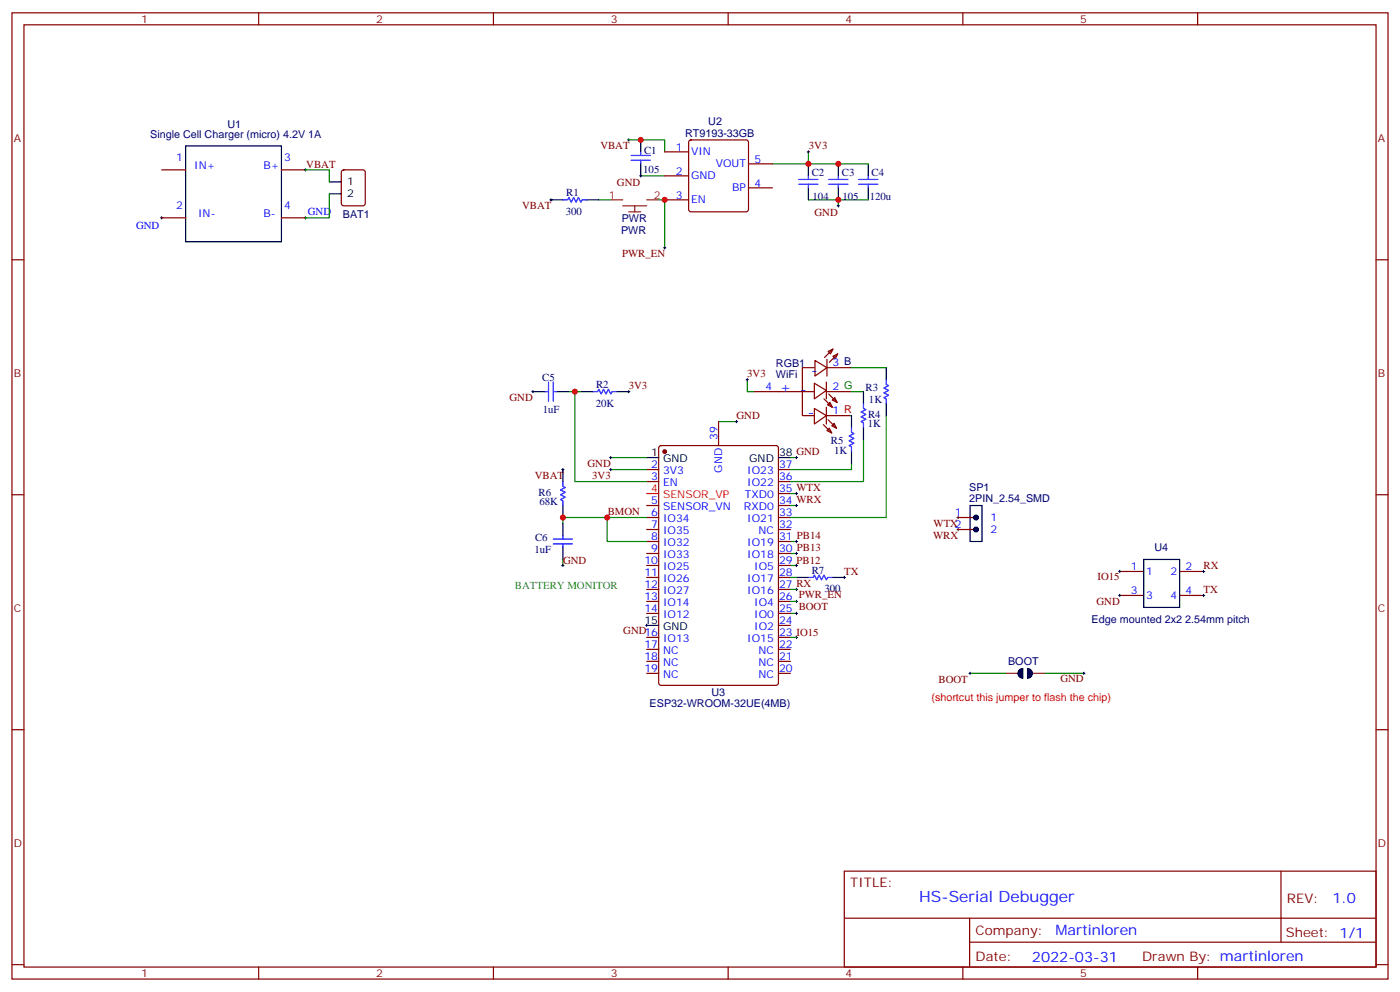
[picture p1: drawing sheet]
<svg xmlns="http://www.w3.org/2000/svg" width="412mm" height="292mm" viewBox="0 0 412 292" stroke-linecap="round" stroke-linejoin="round" font-family="sans-serif">
<g fill="none" stroke="#870000" stroke-width=".35">
<path d="M3.5 3.8h405.4v284.3h-405.4zM7.1 7.3h398.2v277.3h-398.2zM76.2 3.8v3.5M145.3 3.8v3.5M214.5 3.8v3.5M283.6 3.8v3.5M352.8 3.8v3.5M47.6 50h7.1M82.9 50h7.1M100.8 50.2l.4-.2h5.7l.6 .4 .1 9.5-.5 .6-5.9 .1-.6-.5-.1-9.4zM195.8 44.7h7M195.8 51.8h7"/>
<path d="M195.8 58.8h7M203.1 41.4l.5-.2h16.2l.5 .2 .2 .5v19.7l-.2 .5-.5 .2h-16.2l-.5-.2-.3-.5v-19.7zM220.5 55.3h7M220.5 48.2h7M3.5 76.4h3.6M47.6 64.1h7.1M82.9 64.1h7.1M405.3 76.4h3.6M222.2 115.3h14.2v7h3.5M239.9 112.8l3.5 2.1-3.5 2.5zM239.9 108.2h-3.5v7.1h3.5M240.1 106.1l3.5 2.1-3.5 2.5z"/>
<path d="M242.7 117.4l2.5 2.4M243.4 112.4v5M243.4 119.8v5M243.4 108.2h7.1M243.4 115.3h7.1M243.6 105.7v5M243.8 119.1l.7-.7 .7 1.4zM243.9 103.4l1.5-.7-.7 1.4zM244.1 116l2.5 2.4M245.2 117.7l.7-.7 .7 1.4zM245.4 104.8l1.4-.7-.7 1.5zM245.4 102.7l-2.5 2.5"/>
<path d="M246.8 104.1l-2.5 2.5M190.5 138.2h3.5M194.3 131.3l.4-.2h33.9l.7 .5v69.4l-.5 .6-34.1 .1-.6-.5-.1-69.4zM211.7 124.1v7M229.3 138.2h3.5M239.9 120.2l3.5 2.1-3.5 2.5zM242.5 125l2.5 2.4M243.4 122.3h7.1M243.6 126.7l.7-.7 .7 1.4zM243.9 123.5l2.5 2.5M245 125.3l.7-.7 .7 1.4zM3.5 145.6h3.6"/>
<path d="M190.5 141.7h3.5M190.5 148.8h3.5M190.5 152.3h3.5M190.5 155.8h3.5M190.5 159.3h3.5M229.3 141.7h3.5M229.3 148.8h3.5M229.3 152.3h3.5M229.3 155.8h3.5M229.3 159.3h3.5M229.3 145.2h3.5M282.2 152.3h5.3"/>
<path d="M282.2 155.8h5.3M405.3 145.6h3.6M190.5 162.9h3.5M190.5 166.4h3.5M190.5 169.9h3.5M190.5 173.5h3.5M190.5 177h3.5M229.3 162.9h3.5M229.3 166.4h3.5M229.3 169.9h3.5M229.3 173.5h3.5M229.3 177h3.5"/>
<path d="M329.8 168.2h7.1M329.8 175.2h7.1M347.5 168.2h7M347.5 175.2h7M190.5 180.5h3.5M190.5 187.6h3.5M190.5 191.1h3.5M190.5 194.6h3.5M190.5 198.2h3.5M229.3 180.5h3.5M229.3 187.6h3.5M229.3 191.1h3.5"/>
<path d="M229.3 194.6h3.5M229.3 198.2h3.5M229.3 184h3.5M3.5 214.7h3.6M405.3 214.7h3.6M248.7 256.4h156.6v28.2h-156.6zM377.3 256.4v20.9M248.7 270.2h156.5M285.6 277.3h119.6M285.6 270.2v14.1M3.5 283.9h3.6M76.2 284.6v3.5"/>
<path d="M145.3 284.6v3.5M214.5 284.6v3.5M283.6 284.6v3.5M352.8 284.6v3.5M405.3 283.9h3.6"/>
</g>
<g fill="none" stroke="#000" stroke-width=".35">
<path d="M54.7 42.9h28.2v28.3h-28.2zM97 53.5h3.5M97 57h3.5M162.3 58.8h3.5M172.9 58.8h3.5M188.7 41.2v3.5M188.7 48.2v3.6M238.1 48.2v3.6M238.1 55.3v3.5M246.9 48.2v3.6M246.9 55.3v3.5M255.8 48.2v3.6"/>
<path d="M255.8 55.3v3.5M157 115.3h3.5M164 115.3h3.6M171.1 115.3h3.5M181.7 115.3h3.5M254.4 115.3v3.5M261.1 108.2v3.5M261.1 118.8v3.5M165.8 138.2v3.5M190.5 134.7h3.5M229.3 134.7h3.5M250.8 122.3v3.5"/>
<path d="M250.8 132.9v3.5M254.4 125.8v3.6M165.8 148.8v3.5M165.8 154.1v3.5M285.8 148.8h3.5v10.5h-3.5zM165.8 161.1v3.5M234.6 169.9h3.5M245.2 169.9h3.5M336.9 164.6h10.6v14.2h-10.6zM190.5 184h3.5M301.3 196.7v2.9M302.7 196.7v2.9"/>
</g>
<g fill="none" stroke="#00f" stroke-width=".35">
<path d="M165.8 58.8h1.4l.4-.7 .7 1.4 .7-1.4 .7 1.4 .7-1.4 .7 1.4 .3-.7h1.5M185.9 47.2h5.7M185.9 45.8h5.7M188.7 44.7v1.1M188.7 47.2v1M235.3 54.2h5.6M235.3 52.8h5.6M238.1 51.8v1M238.1 54.2v1.1M244.1 54.2h5.7M244.1 52.8h5.7M246.9 51.8v1"/>
<path d="M246.9 54.2v1.1M252.9 54.2h5.7M252.9 52.8h5.7M255.8 51.8v1M255.8 54.2v1.1M160.5 115.3h1.1M161.6 112.4v5.7M163 112.4v5.7M163 115.3h1M174.6 115.3h1.4l.4-.8 .7 1.5 .7-1.5 .7 1.5 .7-1.5 .7 1.5 .4-.7h1.4M254.4 118.8v1.4l.7 .3-1.5 .7 1.5 .8-1.5 .7 1.5 .7-1.5 .7 .8 .3v1.4M261.1 111.7v1.4l.7 .4-1.5 .7 1.5 .7-1.5 .7 1.5 .7-1.5 .7 .8 .4v1.4"/>
<path d="M250.8 125.8v1.4l.7 .4-1.4 .7 1.4 .7-1.4 .7 1.4 .7-1.4 .7 .7 .4v1.4M163 158.6h5.6M165.8 141.7v1.4l.7 .4-1.4 .7 1.4 .7-1.4 .7 1.4 .7-1.4 .7 .7 .4v1.4M165.8 157.6v1M163 160.1h5.6M165.8 160.1v1M238.1 169.9h1.4l.4-.7 .7 1.4 .7-1.4 .7 1.4 .7-1.4 .7 1.4 .4-.7h1.4"/>
</g>
<g fill="none" stroke="#008700" stroke-width=".35">
<path d="M90 50h7v3.5M97 57v7.1h-7M176.4 58.8h3.5M185.2 41.2h10.6v3.5M188.7 51.8h7.1M194 58.8h1.8v14.1M227.5 48.2h28.3M238.1 58.8h8.8v1.8M238.1 44.7v3.5M246.9 58.8h8.9M167.6 115.3h3.5M169.3 115.3v26.4h21.2"/>
<path d="M220.1 111.7v3.6h2.1M250.5 115.3h3.9M250.5 108.2h10.6M179.9 138.2h10.6M179.9 134.7h10.6M211.7 124.1h5.3M232.8 134.7h1.8M250.5 122.3h.3M250.8 136.4v1.8h-18M254.4 129.4v12.3h-21.6M261.1 122.3v30h-28.3M178.9 152.3v7h11.6"/>
<path d="M190.5 152.3h-24.7v1.8M232.8 159.3h1.8M232.8 148.8h1.8M232.8 145.2h1.8M165.8 164.6v1.8M232.8 166.4h1.8M232.8 162.9h1.8M232.8 169.9h1.8M232.8 173.5h1.8M232.8 177h1.8M232.8 180.5h1.8M232.8 187.6h1.8"/>
<path d="M285.8 198.2h10.5M307.6 198.2h11.7"/>
</g>
<g fill="none" stroke="#000" stroke-width=".29">
<path d="M89.6 50h.7M90 49.6v.7M161.9 58.8h.7M162.3 58.5v.7M184.9 41.2h.7M185.2 40.8v.7M188.4 51.8h.7M188.7 51.4v.7M237.8 44.7h.7M238.1 44.3v.7M47.3 64.1h.7M47.6 63.7v.8"/>
<path d="M89.6 64.1h.7M90 63.7v.8M195.4 72.9h.7M195.8 72.6v.7M246.6 60.6h.7M246.9 60.2v.7M156.6 115.3h.7M157 114.9v.7M184.9 115.3h.7M185.2 114.9v.7M219.8 111.7h.7M220.1 111.4v.7"/>
<path d="M165.5 138.2h.7M165.8 137.8v.7M179.6 138.2h.7M179.6 134.7h.7M179.9 134.3v.7M179.9 137.8v.7M216.6 124.1h.7M217 123.7v.7M234.2 134.7h.7M234.6 134.3v.7M178.5 152.3h.7M178.9 151.9v.7"/>
<path d="M234.2 159.3h.7M234.2 148.8h.7M234.2 145.2h.7M234.6 144.9v.7M234.6 148.4v.7M234.6 159v.7M281.9 152.3h.7M281.9 155.8h.7M282.2 151.9v.7M282.2 155.5v.7M165.5 166.4h.7M165.8 166.1v.7"/>
<path d="M234.2 173.5h.7M234.2 162.9h.7M234.2 166.4h.7M234.2 177h.7M234.6 162.5v.7M234.6 166.1v.7M234.6 173.1v.7M234.6 176.6v.7M248.4 169.9h.7M248.7 169.6v.7M329.5 175.2h.7M329.5 168.2h.7"/>
<path d="M329.8 167.8v.7M329.8 174.9v.7M354.2 175.2h.7M354.2 168.2h.7M354.5 167.8v.7M354.5 174.9v.7M190.1 184h.8M190.5 183.7v.7M234.2 180.5h.7M234.2 187.6h.7M234.6 180.2v.7M234.6 187.2v.7"/>
<path d="M285.4 198.2h.7M285.8 197.8v.7M318.9 198.2h.7M319.3 197.8v.7"/>
</g>
<circle cx="195.8" cy="132.9" r=".53" fill="#870000" stroke="#870000" stroke-width=".35"/>
<path d="M190.5 145.2h3.5" fill="none" stroke="#f00" stroke-width=".35"/>
<path d="M179.9 58.8h3.5M190.5 58.8h3.5M183.4 60.6h7.1M185.2 62.3h3.5M187 60.6v1.7M296.3 198.2h3.6M304.1 198.2h3.5" fill="none" stroke="#8c2424" stroke-width=".35"/>
<g fill="#000" stroke="#000" stroke-width=".35">
<path d="M300.1 197.3l1.2-.6v2.9a1.41 1.41 0 0 1-1.3-.8 1.41 1.41 0 0 1 .1-1.5zM302.7 196.7a1.41 1.41 0 0 1 1.4 1.5 1.41 1.41 0 0 1-1.4 1.4z"/>
<circle cx="287.5" cy="155.8" r=".71"/>
<circle cx="287.5" cy="152.3" r=".71"/>
</g>
<g fill="#c00">
<circle cx="188.7" cy="41.2" r=".88"/>
<circle cx="238.1" cy="48.2" r=".88"/>
<circle cx="246.9" cy="58.8" r=".88"/>
<circle cx="178.9" cy="152.3" r=".88"/>
<circle cx="169.3" cy="115.3" r=".88"/>
<circle cx="165.8" cy="152.3" r=".88"/>
<circle cx="195.8" cy="58.8" r=".88"/>
<circle cx="246.9" cy="48.2" r=".88"/>
</g>
<text font-size="4.6" fill="#00f" x="270.8" y="265.4">HS-Serial Debugger</text>
<g font-size="4.2" fill="#00f">
<text x="238.9" y="110.3">-</text>
<text x="229.7" y="115.2">+ -</text>
<text x="238" y="122.7">-</text>
<text x="392.5" y="265.6">1.0</text>
<text x="310.9" y="275.2">Martinloren</text>
<text x="304" y="283">2022-03-31</text>
</g>
<g font-size="3.9" fill="#800">
<text x="250.5" y="260.9">TITLE:</text>
<text x="379.1" y="265.6">REV:</text>
<text x="287.4" y="275.1">Company:</text>
<text x="378.7" y="275.8">Sheet: 1/1</text>
<text x="287.4" y="282.8">Date:</text>
<text x="336.4" y="282.9">Drawn By: martinloren</text>
</g>
<g font-size="3.2" fill="#800">
<text x="41.6" y="6.8">1</text>
<text x="110.8" y="6.8">2</text>
<text x="179.9" y="6.8">3</text>
<text x="249.1" y="6.8">4</text>
<text x="318.2" y="6.8">5</text>
<text x="4.1" y="41.9">A</text>
<text x="405.9" y="41.9">A</text>
<text x="4.1" y="111">B</text>
<text x="405.9" y="111">B</text>
<text x="4.1" y="180.2">C</text>
<text x="405.9" y="180.2">C</text>
<text x="4.1" y="249.3">D</text>
<text x="405.9" y="249.3">D</text>
<text x="41.6" y="287.6">1</text>
<text x="110.8" y="287.6">2</text>
<text x="179.9" y="287.6">3</text>
<text x="249.1" y="287.6">4</text>
<text x="318.2" y="287.6">5</text>
</g>
<g font-size="3.2" fill="#000080">
<text x="44.2" y="40.7">Single Cell Charger (micro) 4.2V 1A</text>
<text x="67" y="37.6">U1</text>
<text x="201.8" y="40.2">RT9193-33GB</text>
<text x="208.6" y="36.7">U2</text>
<text x="189.7" y="45.3">C1</text>
<text x="189.5" y="51">105</text>
<text x="239.1" y="51.7">C2</text>
<text x="248" y="51.7">C3</text>
<text x="256.7" y="51.7">C4</text>
<text x="166.8" y="57.7">R1</text>
<text x="239.4" y="58.7">104</text>
<text x="248.2" y="58.7">105</text>
<text x="256.2" y="58.7">120u</text>
<text x="101" y="64.2">BAT1</text>
<text x="166.7" y="63.3">300</text>
<text x="183.1" y="65.2">PWR</text>
<text x="182.9" y="68.7">PWR</text>
<text x="228.6" y="107.9">RGB1</text>
<text x="159.7" y="112">C5</text>
<text x="228.6" y="111.1">WiFi</text>
<text x="175.5" y="119.8">20K</text>
<text x="175.6" y="114.1">R2</text>
<text x="255" y="115.2">R3</text>
<text x="256" y="118.7">1K</text>
<text x="159.9" y="121.5">1uF</text>
<text x="255.6" y="125.8">1K</text>
<text x="255.7" y="123">R4</text>
<text x="244.8" y="130.7">R5</text>
<text x="245.7" y="133.5">1K</text>
<text x="158.7" y="145.9">R6</text>
<text x="158.9" y="148.7">68K</text>
<text x="285.5" y="147.6">2PIN_2.54_SMD</text>
<text x="285.5" y="144.4">SP1</text>
<text x="157.6" y="159.3">C6</text>
<text x="157.4" y="162.8">1uF</text>
<text x="340.1" y="162.3">U4</text>
<text x="239.1" y="168.8">R7</text>
<text x="242.9" y="174.1">300</text>
<text x="321.6" y="183.4">Edge mounted 2x2 2.54mm pitch</text>
<text x="297" y="195.7">BOOT</text>
<text x="191.4" y="208.2">ESP32-WROOM-32UE(4MB)</text>
<text x="209.6" y="204.7">U3</text>
</g>
<g font-size="3.2" fill="#00f">
<text x="51.9" y="47.5">1</text>
<text x="83.7" y="47.5">3</text>
<text x="199.1" y="44.3">1</text>
<text x="203.6" y="45.8">VIN</text>
<text x="222.2" y="47.9">5</text>
<text x="57.2" y="49.6">IN+</text>
<text x="77.6" y="49.6">B+</text>
<text x="199.1" y="51.4">2</text>
<text x="203.6" y="52.8">GND</text>
<text x="210.8" y="49.3">VOUT</text>
<text x="199.1" y="58.5">3</text>
<text x="203.6" y="59.9">EN</text>
<text x="215.7" y="56.3">BP</text>
<text x="222.2" y="54.9">4</text>
<text x="51.9" y="61.6">2</text>
<text x="58.3" y="63.7">IN-</text>
<text x="77.6" y="63.7">B-</text>
<text x="83.7" y="61.6">4</text>
<text x="90.7" y="63.2">GND</text>
<text x="40.1" y="67.2">GND</text>
<text x="245.2" y="107.8">3 B</text>
<text x="225.5" y="114.9">4</text>
<text x="245.2" y="114.9">2 G</text>
<text x="245.2" y="122">1 R</text>
<text x="211.3" y="129.4" transform="rotate(-90 211.3 129.4)">39</text>
<text x="191.8" y="137.8">2</text>
<text x="229.5" y="137.8">37</text>
<text x="191.8" y="141.4">3</text>
<text x="195.3" y="139.6">3V3</text>
<text x="195.3" y="143.1">EN</text>
<text x="212.7" y="139.1" transform="rotate(-90 212.7 139.1)">GND</text>
<text x="220.1" y="143.1">IO22</text>
<text x="220.1" y="139.6">IO23</text>
<text x="229.5" y="141.4">36</text>
<text x="191.8" y="148.4">5</text>
<text x="219.4" y="146.6">TXD0</text>
<text x="229.5" y="148.4">34 WRX</text>
<text x="229.5" y="144.9">35 WTX</text>
<text x="191.8" y="151.9">6</text>
<text x="191.8" y="155.5">7</text>
<text x="195.3" y="150.2">SENSOR_VN</text>
<text x="195.3" y="153.7">IO34</text>
<text x="219.2" y="150.2">RXD0</text>
<text x="220.1" y="153.7">IO21</text>
<text x="229.5" y="155.5">32</text>
<text x="229.5" y="151.9">33</text>
<text x="281.3" y="151.9">1</text>
<text x="291.7" y="153.4">1</text>
<text x="191.8" y="159">8</text>
<text x="195.3" y="157.2">IO35</text>
<text x="195.3" y="160.8">IO32</text>
<text x="220.1" y="160.8">IO19</text>
<text x="223.4" y="157.2">NC</text>
<text x="229.5" y="159">31 PB14</text>
<text x="291.7" y="156.9">2</text>
<text x="189.8" y="166.1">10</text>
<text x="191.8" y="162.5">9</text>
<text x="195.3" y="164.3">IO33</text>
<text x="195.3" y="167.8">IO25</text>
<text x="220.1" y="164.3">IO18</text>
<text x="222.2" y="167.8">IO5</text>
<text x="229.5" y="166.1">29 PB12</text>
<text x="229.5" y="162.5">30 PB13</text>
<text x="333.1" y="167.8">1</text>
<text x="349.2" y="167.8">2</text>
<text x="189.8" y="169.6">11</text>
<text x="189.8" y="173.1">12</text>
<text x="195.3" y="171.3">IO26</text>
<text x="220.1" y="171.3">IO17</text>
<text x="229.5" y="173.1">27 RX</text>
<text x="229.5" y="169.6">28</text>
<text x="337.6" y="169.2">1</text>
<text x="344.8" y="169.2">2</text>
<text x="189.8" y="176.6">13</text>
<text x="195.3" y="174.9">IO27</text>
<text x="195.3" y="178.4">IO14</text>
<text x="220.1" y="174.9">IO16</text>
<text x="222.2" y="178.4">IO4</text>
<text x="229.5" y="176.6">26 PWR_EN</text>
<text x="333.1" y="174.9">3</text>
<text x="337.6" y="176.3">3</text>
<text x="344.8" y="176.3">4</text>
<text x="349.2" y="174.9">4</text>
<text x="189.8" y="180.2">14</text>
<text x="195.3" y="181.9">IO12</text>
<text x="222.2" y="185.5">IO2</text>
<text x="222.2" y="181.9">IO0</text>
<text x="229.5" y="183.7">24</text>
<text x="229.5" y="180.2">25 BOOT</text>
<text x="189.8" y="190.7">17</text>
<text x="195.3" y="189">IO13</text>
<text x="220.1" y="189">IO15</text>
<text x="229.5" y="190.7">22</text>
<text x="229.5" y="187.2">23 IO15</text>
<text x="189.8" y="194.3">18</text>
<text x="189.8" y="197.8">19</text>
<text x="195.3" y="192.5">NC</text>
<text x="195.3" y="196">NC</text>
<text x="223.4" y="196">NC</text>
<text x="223.4" y="192.5">NC</text>
<text x="229.5" y="197.8">20</text>
<text x="229.5" y="194.3">21</text>
<text x="195.3" y="199.6">NC</text>
<text x="223.4" y="199.6">NC</text>
</g>
<g font-size="3.2" fill="#800000">
<text x="176.8" y="43.8">VBAT</text>
<text x="238.3" y="43.8">3V3</text>
<text x="90.2" y="49.4">VBAT</text>
<text x="181.7" y="54.7">GND</text>
<text x="153.8" y="61.4">VBAT</text>
<text x="239.9" y="63.6">GND</text>
<text x="183.2" y="75.5">PWR_EN</text>
<text x="220.1" y="111">3V3</text>
<text x="150.1" y="117.9">GND</text>
<text x="185.2" y="114.6">3V3</text>
<text x="217" y="123.4">GND</text>
<text x="173.1" y="137.5">GND</text>
<text x="157.5" y="140.9">VBAT</text>
<text x="174.5" y="140.9">3V3</text>
<text x="179" y="151.7">BMON</text>
<text x="275" y="155">WTX2</text>
<text x="274.8" y="158.5">WRX</text>
<text x="165.9" y="165.9">GND</text>
<text x="354.5" y="167.5">RX</text>
<text x="248.7" y="169.3">TX</text>
<text x="323.3" y="170.7">IO15</text>
<text x="323" y="178">GND</text>
<text x="354.5" y="174.6">TX</text>
<text x="183.6" y="186.7">GND16</text>
<text x="276.5" y="201.1">BOOT</text>
<text x="312.4" y="200.7">GND</text>
</g>
<g font-size="3.2">
<text x="102.3" y="54.6">1</text>
<text x="102.3" y="58.1">2</text>
<text x="191.8" y="134.3">1</text>
<text x="195.3" y="136.1">GND</text>
<text x="220.7" y="136.1">GND</text>
<text x="229.5" y="134.3">38 GND</text>
<text x="189.8" y="183.7">15</text>
<text x="195.3" y="185.5">GND</text>
</g>
<g font-size="3.2" fill="#8d2323">
<text x="179.3" y="58.5">1</text>
<text x="192.6" y="58.5">2</text>
</g>
<g font-size="3.2" fill="#f00">
<text x="191.8" y="144.9">4</text>
<text x="195.3" y="146.6">SENSOR_VP</text>
<text x="274.4" y="206.3">(shortcut this jumper to flash the chip)</text>
</g>
<text font-size="3.2" fill="#690" x="151.7" y="173.5">BATTERY MONITOR</text>
</svg>
